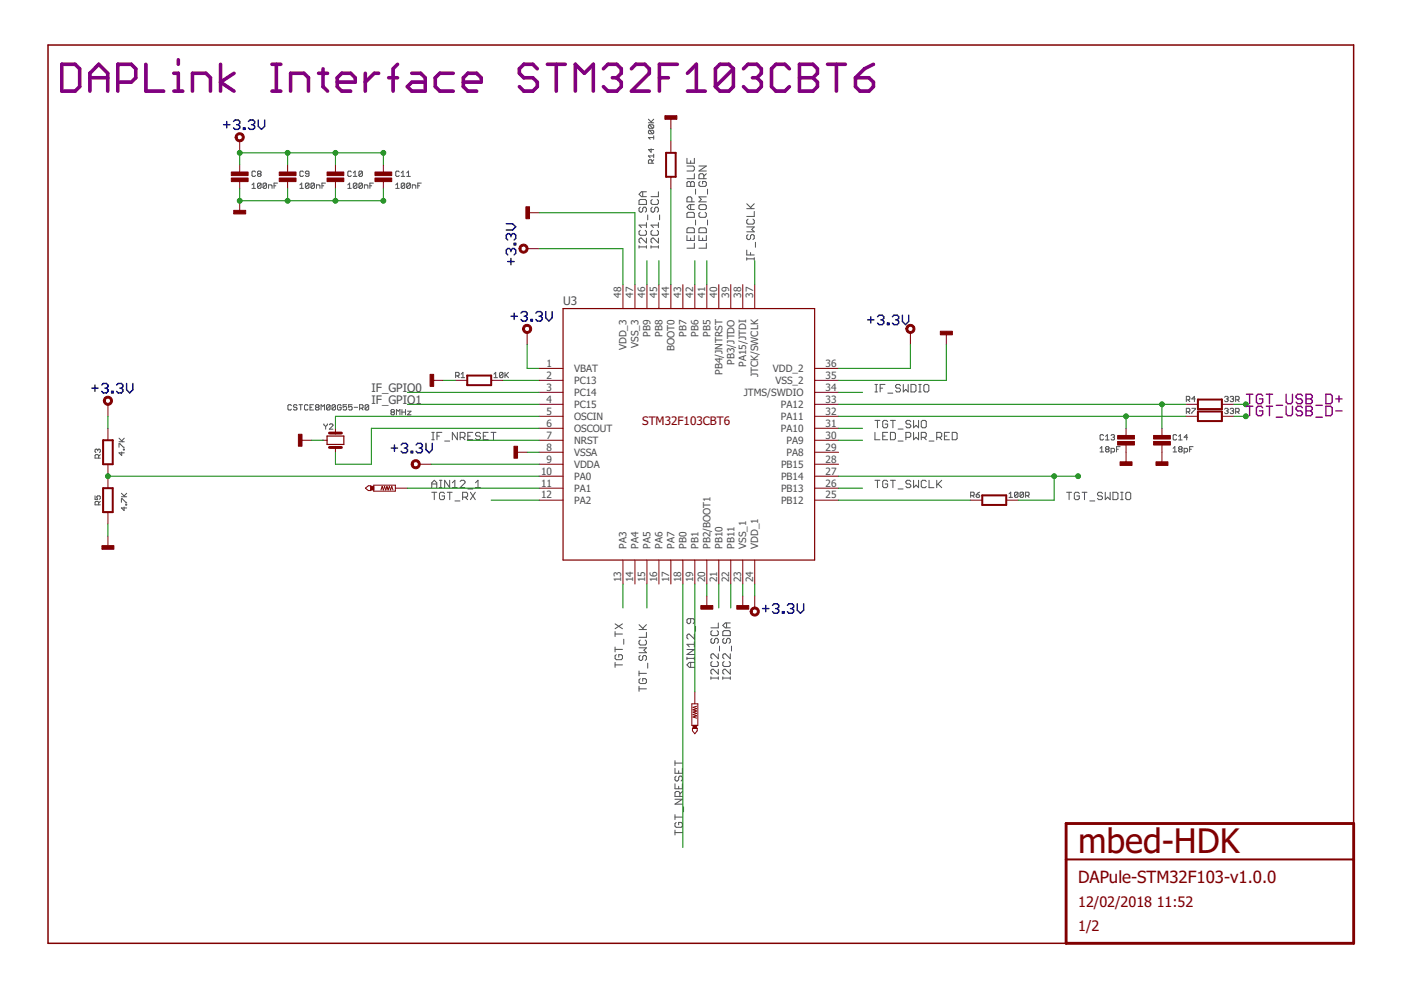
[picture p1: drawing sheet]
<svg xmlns="http://www.w3.org/2000/svg" width="297mm" height="210mm" viewBox="0 0 297 210" stroke-linecap="round" stroke-linejoin="round" font-family="sans-serif">
<g fill="none" stroke="#505050" stroke-width=".21">
<path d="M53.4 39.2l.4-.4v1.1M53.4 39.9h.8M54.2 36.5l-.2-.2h-.4l-.2 .2v.7l.2 .2h.4l.2-.2M54.8 36.9l-.2-.2 .2-.4h.4l.2 .2-.2 .4M54.8 36.9l-.2 .1 .2 .4h.4l.2-.2-.2-.3M54.8 36.9h.4M55.4 39v.8l-.2 .1h-.4l-.2-.1M55.4 39l-.2-.2h-.4l-.2 .2v.8M55.4 39l-.8 .8M56.5 39v.8l-.2 .1h-.3l-.2-.1M56.5 39l-.2-.2h-.3l-.2 .2v.8M56.5 39l-.7 .8"/>
<path d="M56.9 39.9v-.7h.6l.2 .2v.5M58.1 39.4h.4M58.8 38.8h-.7v1.1M63.6 39.9h.7M63.6 39.2l.4-.4v1.1M64.3 36.5l-.1-.2h-.4l-.2 .2v.7l.2 .2h.4l.1-.2M65.5 39v.8l-.2 .1h-.4l-.2-.1M65.5 39l-.2-.2h-.4l-.2 .2v.8M65.5 36.9h-.6l-.2-.2 .2-.4h.4l.2 .2v.7l-.2 .2h-.4l-.2-.2M65.5 39l-.8 .8M66.7 39v.8l-.2 .1h-.4l-.2-.1M66.7 39l-.2-.2h-.4l-.2 .2v.8"/>
<path d="M66.7 39l-.8 .8M67.1 39.9v-.7h.5l.2 .2v.5M68.3 39.4h.3M69 38.8h-.7v1.1M73.7 39.9h.8M73.7 39.2l.4-.4v1.1M74.5 36.5l-.2-.2h-.4l-.2 .2v.7l.2 .2h.4l.2-.2M74.9 37.4h.8M74.9 36.7l.4-.4v1.1M75.7 39v.8l-.2 .1h-.4l-.2-.1M75.7 39l-.2-.2h-.4l-.2 .2v.8M75.7 39l-.8 .8"/>
<path d="M76.8 39v.8l-.2 .1h-.3l-.2-.1M76.8 39l-.2-.2h-.3l-.2 .2v.8M76.8 36.5l-.2-.2h-.3l-.2 .2v.7M76.8 36.5v.7l-.2 .2h-.3l-.2-.2M76.8 39l-.7 .8M76.8 36.5l-.7 .7M77.3 39.9v-.7h.5l.2 .2v.5M78.4 39.4h.4M79.2 38.8h-.8v1.1M83.9 39.9h.7M83.9 39.2l.4-.4v1.1M84.6 36.5l-.1-.2h-.4l-.2 .2v.7l.2 .2h.4l.1-.2"/>
<path d="M85.1 37.4h.7M85.1 36.7l.3-.4v1.1M85.8 39v.8l-.2 .1h-.3l-.2-.1M85.8 39l-.2-.2h-.3l-.2 .2v.8M85.8 39l-.7 .8M86.2 37.4h.8M86.2 36.7l.4-.4v1.1M87 39v.8l-.2 .1h-.4l-.2-.1M87 39l-.2-.2h-.4l-.2 .2v.8M87 39l-.8 .8M87.4 39.9v-.7h.6l.2 .2v.5M88.6 39.4h.4"/>
<path d="M89.3 38.8h-.7v1.1M137.5 26h1.1M137.5 25.3l.7 .7M137.7 26.5h.7l.2 .1v.4l-.2 .2M137.7 27.6h.7l.2 .2v.4l-.2 .2M137.7 27.6l-.2 .2v.4l.2 .2h.7M137.7 26.5l-.2 .1v.4l.2 .2h.7M137.7 27.6l.7 .8M137.7 26.5l.7 .7M138 31.5v.8l-.5-.6h1.1M138.2 34.6v-.5l-.2-.2h-.3l-.2 .2v.5h1.1M138.6 29.2h-1.1l.4 .3"/>
<path d="M138.6 28.8v.7M138.6 32.7v.7M138.6 25.3l-.6 .5M138.6 33.9l-.4 .3M138.6 33.1h-1.1l.4 .3M145.6 33.6v1h1.6v-1M145.6 35.2h1.4l.2 .3v.5l-.2 .3h-1.4M145.6 38.7l.3-.2h.3l.2 .2 .3-.2h.3l.2 .2v.8h-1.6zM146.4 34.1v.5M146.4 38.7v.8M147.2 36.8v1.1h-1.6M148.2 35.2h1.6l-1.6 1.1h1.6"/>
<path d="M148.4 38.5l-.2 .2v.6l.2 .2h1.1l.3-.2v-.6l-.3-.2h-.5v.5M149.2 37.9v-.8l-.2-.3h-.6l-.2 .3v.8h1.6M149.8 36.8l-.6 .6M135.5 52.1v.5M135.5 52.3h1.6M135.7 48.8l-.2 .3v.5l.2 .3h1.1l.3-.3v-.5l-.3-.3M135.7 42.3h1.1l.3 .2v.8h-1.6v-.8zM135.7 43.9l-.2 .3v.5l.2 .3h.3l.3-.3v-.5l.2-.3h.3l.3 .3v.5l-.3 .3M136.3 40.7v1M137.1 40.7h-1.1l-.5 .5 .5 .5h1.1M137.1 50.5v1l-1.1-1h-.3l-.2 .2v.6l.2 .2M137.1 47.2v1.1"/>
<path d="M137.1 52.1v.5M137.1 47.7h-1.6l.5 .6M137.3 45.6v1M138 52.1v.5M138 52.3h1.6M138.3 42.3l-.3 .2v.6l.3 .2h1l.3-.2v-.6l-.3-.2M138.3 43.9l-.3 .3v.5l.3 .3h.2l.3-.3v-.5l.3-.3h.2l.3 .3v.5l-.3 .3M138.3 48.8l-.3 .3v.5l.3 .3h1l.3-.3v-.5l-.3-.3M139.6 50.5v1l-1.1-1h-.2l-.3 .2v.6l.3 .2M139.6 40.7v1h-1.6M139.6 47.2v1.1M139.6 52.1v.5"/>
<path d="M139.6 47.7h-1.6l.5 .6M139.8 45.6v1M145.6 49.9v1.1h1.6v-1.1M145.6 48.6l.3-.3h1.1l.2 .3v.7h-1.6zM145.6 45.3l.3-.3h1.1l.2 .3v.8h-1.6zM146.4 43.4v1M146.4 50.5v.5M146.7 42.8v-.8l-.3-.3h-.5l-.3 .3v.8h1.6M147.2 51.6v1h-1.6M147.2 43.4h-1l-.6 .5 .6 .5h1M147.5 40.1v1.1M147.5 46.7v1"/>
<path d="M148.2 43.6l.2-.2h1.1l.3 .2v.6l-.3 .2h-1.1l-.2-.2zM148.2 48.6l.2-.3h1.1l.3 .3v.7h-1.6zM148.2 49.9v1.1h1.6v-1.1M148.4 45l-.2 .3v.5l.2 .3h1.1l.3-.3v-.5l-.3-.3M149 50.5v.5M149.8 51.6v1h-1.6M149.8 41.7h-1.6l.5 .6-.5 .5h1.6M150 40.1v1.1M150 46.7v1M158.3 54.9h1.6M158.3 53v1.1h1.6M158.3 54.6v.6"/>
<path d="M158.3 48.1h1.6l-.5 .5 .5 .5h-1.6M158.3 44.2h1.6M158.3 43.2l1.1 1M158.6 49.7l-.3 .3v.5l.3 .3h.3l.2-.3v-.5l.3-.3h.2l.3 .3v.5l-.3 .3M158.6 46.5l-.3 .2v.6l.3 .2h1l.3-.2v-.6l-.3-.2M159.1 53.6v.5M159.9 44.8v1.1h-1.6M159.9 54.6v.6M159.9 43.2l-.8 .8M160.2 51.4v1M96.6 79.7h.6l.1-.2v-.4l-.1-.1h-.6v1.1M97 79.7l.3 .4"/>
<path d="M97.8 79.3l.3-.3v1.1M104.7 79.3l.4-.3v1.1M106.6 79.1v.8l-.2 .2h-.3l-.2-.2M106.6 79.1l-.2-.1h-.3l-.2 .1v.8M106.6 79.1l-.7 .8M107.1 79v1.1M107.3 79.5l.5 .6M107.8 79l-.7 .7M20.7 95.4l-.2-.2-.3 .2v.4l.1 .2M20.7 95.4l.2-.2 .4 .2v.4l-.2 .2M20.7 95.4v.2M20.9 97.1v-.5l-.2-.2h-.4l-.1 .2v.5h1.1"/>
<path d="M21.3 96.4l-.4 .4M25.2 94.8v-.7l1.2 .7M25.2 93.7h1.2M25.2 92.9l.8 .8M25.8 95.8v.8l-.6-.6h1.2M26.2 95.2h.2v.2h-.2zM26.4 92.9l-.6 .6M61.8 86l-.2-.2h-.4l-.2 .2v.7l.2 .2h.4l.2-.2M63 86l-.2-.2h-.4l-.2 .4 .2 .2h.4l.2 .3-.2 .2h-.4l-.2-.2M63.4 85.8h.7M63.8 85.8v1.1M65.3 86l-.2-.2h-.4l-.1 .2v.7l.1 .2h.4l.2-.2"/>
<path d="M65.7 86.4h.4M66.5 85.8h-.8v1.1h.8M67.1 86.4l-.2-.2 .2-.4h.4l.1 .2-.1 .4M67.1 86.4l-.2 .2 .2 .3h.4l.1-.2-.1-.3M67.1 86.4h.4M68.1 86.9v-1.1l.3 .4 .4-.4v1.1M68.7 89.9v.2l.3 .3M69 90.4v.6M69.4 89.9l-.4 .5M69.8 90.1l.2-.2h.4l.2 .2v.1l-.8 .8h.8M70 86l-.2-.2h-.4l-.2 .2v.7M70 86v.7l-.2 .2h-.4l-.2-.2"/>
<path d="M70 86l-.8 .7M71.1 86l-.1-.2h-.4l-.2 .2v.7M71.1 86v.7l-.1 .2h-.4l-.2-.2M71.1 86l-.7 .7M72.3 86l-.2-.2h-.3l-.2 .2v.7l.2 .2h.3l.2-.2v-.3h-.4M73.5 85.8h-.8v.6l.4-.2 .4 .2v.3l-.2 .2h-.4l-.2-.2M74.7 85.8h-.8v.6l.4-.2 .4 .2v.3l-.2 .2h-.4l-.2-.2M75.1 86.4h.7M76.2 86.6h.6l.2-.2-.2-.6h-.6v1.1M76.6 86.6l.4 .3M78.2 86l-.2-.2h-.4l-.2 .2v.7M78.2 86v.7l-.2 .2h-.4l-.2-.2"/>
<path d="M78.2 86l-.8 .7M83.1 87.4l-.2-.2 .2-.4h.3l.2 .2-.2 .4M83.1 87.4l-.2 .2 .2 .3h.3l.2-.1-.2-.4M83.1 87.4h.3M84.1 87.9v-1.1l.3 .4 .4-.4v1.1M85.2 87.4h.8M85.2 86.8v1.1M86 86.8v1.1M86.4 87.2h.7l-.7 .7h.7M91.5 93.2h.6M91.5 91.7h.6M91.8 91.7v1.5"/>
<path d="M92.6 92.5h.6M93.7 91.7h-1.1v1.5M94.3 93.5h1M97 91.7v1.5l-1.1-1.5v1.5M97.6 92.7h.7l.3-.2v-.6l-.3-.2h-.7v1.5M97.8 80.1h.7M98.1 92.7l.5 .5M99.2 92.5h.5M100.2 91.7h-1v1.5h1M101.9 91.9l-.3-.2h-.5l-.3 .2v.3l.3 .3h.5l.3 .2v.3l-.3 .2h-.5l-.3-.2M102.5 92.5h.5M103.5 91.7h-1v1.5h1"/>
<path d="M104.1 91.7h1.1M104.6 91.7v1.5M104.7 80.1h.8M185.5 91.7v1.5h1.1M185.5 89.1h1.1M185.5 83.1h.5M185.5 81.5h.5M185.8 81.5v1.6M186 89.1v1.6M186.6 82.3h.5M187.2 92.5h.5M187.6 81.5h-1v1.6"/>
<path d="M188.2 89.4l-.3-.3h-.5l-.2 .3v1l.2 .3h.5l.3-.3v-.5h-.5M188.2 91.7h-1v1.5h1M188.2 83.4h1.1M188.8 91.7h.8l.2 .2v1.1l-.2 .2h-.8zM188.8 89.1h1M189.3 89.1v1.6M190.4 93.5h1.1M190.4 91h1.1M190.9 81.8l-.2-.3h-.6l-.2 .3v.2l.2 .3h.6l.2 .3v.2l-.2 .3h-.6l-.2-.3M191.5 81.5v1.6l.5-.5 .6 .5v-1.6M192.1 92.7h.7l.3-.2v-.6l-.3-.2h-.7v1.5M193.1 89.4l-.3-.3h-.5l-.2 .3v.3l.2 .2h.5l.3 .3v.2l-.3 .3h-.5l-.2-.3"/>
<path d="M193.1 81.5h.8l.3 .3v1l-.3 .3h-.8zM193.7 89.1v1.6l.5-.5 .6 .5v-1.6M193.7 91.7v1.5l.5-.5 .6 .5v-1.5M194.8 83.1h.5M194.8 81.5h.5M195.1 81.5v1.6M195.3 92.7h.8l.3-.2v-.6l-.3-.2h-.8v1.5M195.3 89.4l.3-.3h.5l.3 .3v1l-.3 .3h-.5l-.3-.3zM195.9 92.7l.5 .5M196.1 81.5h.6l.2 .3v1l-.2 .3h-.6l-.2-.3v-1zM197 93.5h1M198.6 92.7h.8l.3-.2v-.6l-.3-.2h-.8v1.5"/>
<path d="M199.1 92.7l.6 .5M200.2 92.5h.6M201.3 91.7h-1.1v1.5h1.1M201.9 91.7h.8l.2 .2v1.1l-.2 .2h-.8zM233.2 95.1l.4-.4v1.1M233.2 95.8h.8M234 92.4l-.2-.2h-.4l-.2 .2v.7l.2 .2h.4l.2-.2M234.4 93.3h.7M234.4 92.5l.4-.3v1.1M234.6 95.2h.3M234.6 95.2l-.2 .2 .2 .4h.3l.2-.2-.2-.4M234.6 95.2l-.2-.1 .2-.4h.3l.2 .2-.2 .3"/>
<path d="M235.6 95.8h.5l.2-.2v-.4l-.2-.1h-.5v1.1M235.6 92.4l.2-.2h.3l.2 .2-.2 .3M235.9 92.7h.2M236.1 92.7l.2 .2-.2 .4h-.3l-.2-.2M236.7 95.2h.4M237.5 94.7h-.8v1.1M248.7 95.8h.8M248.7 95.1l.4-.4v1.1M249.5 92.4l-.2-.2h-.4l-.2 .2v.7l.2 .2h.4l.2-.2M249.9 93.3h.7M249.9 92.5l.4-.3v1.1M250.1 95.2h.3"/>
<path d="M250.1 95.2l-.2 .2 .2 .4h.3l.2-.2-.2-.4M250.1 95.2l-.2-.1 .2-.4h.3l.2 .2-.2 .3M251.1 95.8h.5l.2-.2v-.4l-.2-.1h-.5v1.1M251.5 84.8h.6l.2-.2v-.4l-.2-.2h-.6v1.2M251.5 87.3h.6l.2-.2v-.3l-.2-.2h-.6v1.1M251.8 92.7h-.7l.5-.5v1.1M251.9 84.8l.4 .4M251.9 87.3l.4 .4M252.2 95.2h.4M252.7 86.6h.7l-.7 1.1M253 94.7h-.8v1.1M253.4 84.6h-.7l.5-.6v1.2"/>
<path d="M259.6 84.2l.2-.2h.4l.2 .2-.2 .4M259.6 86.8l.2-.2h.4l.2 .2-.2 .3M260 84.6h.2M260 87.1h.2M260.2 84.6l.2 .2-.2 .4h-.4l-.2-.2M260.2 87.1l.2 .2-.2 .4h-.4l-.2-.2M260.8 84.2l.2-.2h.4l.2 .2-.2 .4M260.8 86.8l.2-.2h.4l.2 .2-.2 .3M261.2 84.6h.2M261.2 87.1h.2M261.4 84.6l.2 .2-.2 .4h-.4l-.2-.2M261.4 87.1l.2 .2-.2 .4h-.4l-.2-.2"/>
<path d="M262 84.8h.5l.2-.2v-.4l-.2-.2h-.5v1.2M262 87.3h.5l.2-.2v-.3l-.2-.2h-.5v1.1M262.4 84.8l.3 .4M262.4 87.3l.3 .4M20.2 105.1v.8h.5l-.2-.4 .2-.4 .6 .2v.4l-.2 .2M20.9 107v-.5l-.2-.2h-.4l-.1 .2v.5h1.1M21.3 106.3l-.4 .4M25.7 106.5v-.8h.2l.8 .8h.2M25.7 105.3h1.2M25.7 104.6l.8 .7M26.3 107.5v.7l-.6-.5h1.2M26.7 106.9h.2v.2h-.2z"/>
<path d="M26.9 104.6l-.6 .6M91.5 104.4h1.1M91.5 103.4v-1l.6-.6 .5 .6v1M91.5 102.6h1.1M92.1 104.4v1.5M93.2 101.8h.5M93.2 103.4h.5M93.5 101.8v1.6M94.2 104.6l-.2-.2h-.5l-.3 .2v1.1l.3 .2h.5l.2-.2v-.5h-.5M94.8 104.4h1.1M95.3 101.8v1.6l-1-1.6v1.6M95.4 104.4v1.5"/>
<path d="M95.9 103.4h1.1M95.9 102.4l.5-.6v1.6M96.5 106.2h1M97.6 102.1l.2-.3h.5l.3 .3v.3l-1 1h1M98.1 105.4h.8l.2-.2v-.6l-.2-.2h-.8v1.5M98.6 105.4l.5 .5M99.2 103.7h1M99.7 104.4l1.1 1.5M100.8 104.4l-1.1 1.5M100.8 102.4l.5-.6v1.6M100.8 103.4h1.1M185.5 101.8h1.1"/>
<path d="M186 101.8v1.6M188.2 102.1l-.3-.3h-.5l-.2 .3v1l.2 .3h.5l.3-.3v-.5h-.5M188.8 101.8h1M189.3 101.8v1.6M190.4 103.7h1.1M193.1 102.1l-.3-.3h-.5l-.2 .3v.3l.2 .2h.5l.3 .3v.2l-.3 .3h-.5l-.2-.3M193.7 101.8v1.6l.5-.5 .6 .5v-1.6M196.4 102.1l-.3-.3h-.5l-.3 .3v1l.3 .3h.5l.3-.3M197 101.8v1.6h1M198.6 101.8v1.6M198.9 102.6l.8 .8M199.7 101.8l-1.1 1.1"/>
<path d="M205.8 105.1h.6l.1-.2v-.4l-.1-.1h-.6v1.1M206.2 105.1l.3 .4M207 104.9h.5l.2 .4-.2 .2h-.3l-.2-.2zM207.7 104.4l-.7 .5M213.9 104.7l.4-.3v1.1M213.9 105.5h.8M215.8 104.5v.8l-.2 .2-.5-.2M215.8 104.5l-.2-.1-.5 .1v.8M215.8 104.5l-.7 .8M217 104.5v.8l-.2 .2h-.3l-.2-.2M217 104.5l-.2-.1h-.3l-.2 .1v.8M217 104.5l-.7 .8"/>
<path d="M217.4 105.1h.6l.2-.2v-.4l-.2-.1h-.6v1.1M217.8 105.1l.4 .4M226.1 104.4h1.1M226.7 104.4v1.5M228.8 104.6l-.2-.2h-.6l-.2 .2v1.1l.2 .2h.6l.2-.2v-.5h-.5M229.4 104.4h1.1M229.9 104.4v1.5M231.1 106.2h1M233.7 104.6l-.2-.2h-.5l-.3 .2v.3l.3 .3h.5l.2 .2v.3l-.2 .2h-.5l-.3-.2M234.3 104.4v1.5l.5-.5 .6 .5v-1.5M236 104.4h.7l.3 .2v1.1l-.3 .2h-.7zM237.6 104.4h.5"/>
<path d="M237.6 105.9h.5M237.9 104.4v1.5M239 104.4h.5l.2 .2v1.1l-.2 .2h-.5l-.3-.2v-1.1zM130.4 133.9v1.1M130.4 137.2v1M130.4 137.7h1.6M130.4 134.4h1.6M130.4 132.3l1.6 1M130.7 138.8l-.3 .3v.5l.3 .3h1l.3-.3v-.5l-.3-.3h-.5v.5M132 132.3l-1.6 1M132.2 135.5v1.1M135.5 137.4h1.6l-.6 .5 .6 .5h-1.6"/>
<path d="M135.5 133.5h1.6M135.5 132.4l1 1.1M135.7 135.7l-.2 .3v.5l.2 .3h1.1l.3-.3v-.5l-.3-.3M135.7 139l-.2 .2v.6l.2 .2h.3l.3-.2v-.6l.2-.2h.3l.3 .2v.6l-.3 .2M137.1 132.4l-.8 .8M137.1 134.1v1h-1.6M145.6 137.7h1.6l-1.6 1.1h1.6M145.6 139.3v.6M145.6 139.6h1.6M146.4 131.2v.8l-.2 .2h-.3l-.3-.2v-.6l.3-.2h1.1l.2 .2v.6l-.2 .2M147.2 134.5v1l-1-1h-.3l-.3 .2v.5l.3 .3M147.2 136.1v1"/>
<path d="M147.2 139.3v.6M147.2 136.6h-1.6l.6 .5M147.5 132.8v1.1M151 133.7l-.3 .3v.5l.3 .3h1l.3-.3v-.5l-.3-.3M151 135.3l-.3 .3v.5l.3 .3h.2l.3-.3v-.5l.3-.3h.2l.3 .3v.5l-.3 .3M152.3 132.1v1h-1.6M152.3 138.6v1.1l-1.1-1.1h-.2l-.3 .3v.5l.3 .3M152.5 137v1M153.2 134l.3-.3h1.1l.2 .3v.8h-1.6zM153.5 135.3l-.3 .3v.5l.3 .3h.3l.3-.3v-.5l.2-.3h.3l.2 .3v.5l-.2 .3M154.1 132.1v1M154.8 138.6v1.1l-1-1.1h-.3l-.3 .3v.5l.3 .3"/>
<path d="M154.8 132.1h-1l-.6 .5 .6 .5h1M155.1 137v1M130.4 141h1.6M130.4 140.4v1.1M135.5 146h1.6M135.5 142.3v1M135.5 145.5v1.1M135.5 142.8h1.6M135.7 143.9l-.2 .2v.6l.2 .2h1.1l.3-.2v-.6l-.3-.2h-.5v.5M137.3 140.6v1.1M146.4 140.4v1.1M147.2 140.4h-1l-.6 .6 .6 .5h1"/>
<path d="M150.7 143.8h1.6M150.7 143.5v.5M151 140.3l-.3 .2v.6l.3 .2h1l.3-.2v-.6l-.3-.2M152.3 141.9v1l-1.1-1h-.2l-.3 .3v.5l.3 .2M152.3 143.5v.5M153.2 143.8h1.6M153.2 143.5v.5M153.5 140.3l-.3 .2v.6l.3 .2h1.1l.2-.2v-.6l-.2-.2M154.8 141.9v1l-1-1h-.3l-.3 .3v.5l.3 .2M154.8 143.5v.5M143.1 176.5h1.6M143.1 161.3v1"/>
<path d="M143.1 162.9v1.1h1.6v-1.1M143.1 166.2v1h1.6v-1M143.1 172.7v1.1M143.1 176v1M143.1 173.2h1.6M143.1 169.5h1.6l-1.6 1h1.6M143.1 161.8h1.6M143.4 164.5l-.3 .3v.5l.3 .3h.2l.3-.3v-.5l.2-.3h.3l.3 .3v.5l-.3 .3M143.4 174.4l-.3 .2v.6l.3 .2h1l.3-.2v-.6l-.3-.2h-.5v.5M143.9 163.4v.6M143.9 166.7v.5M144.1 168.9v-.8l-.2-.3h-.5l-.3 .3v.8h1.6"/>
<path d="M144.7 167.8l-.6 .5M144.9 171.1v1"/>
</g>
<path d="M287 174.6v-165.1h-276.8v190.5h215.8" fill="none" stroke="#800000" stroke-width=".32"/>
<path d="M69.8 94.9h2.6M69.8 91.8h2.6M226 174.6h61v25.4h-61z" fill="none" stroke="#800000" stroke-width=".61"/>
<path d="M141.2 32.4h2.1v5.1h-2.1zM99.1 79.6h5v2.1h-5zM21.9 93.3h2v5.1h-2zM254 84.7h5.1v2h-5.1zM254 87.2h5.1v2.1h-5.1zM21.9 103.5h2v5.1h-2zM208.3 105h5v2.1h-5zM226 182.2h61" fill="none" stroke="#800000" stroke-width=".42"/>
<g fill="none" stroke="#800000" stroke-width=".21">
<path d="M50.8 29.9v2.5M50.8 34.9v1.6M50.8 38.5v1.5M61 34.9v1.6M61 38.5v1.5M71.1 34.9v1.6M71.1 38.5v1.5M81.3 34.9v1.6M81.3 38.5v1.5M142.2 24.8v2.5M142.2 29.9v2.5M142.2 37.5v2.5"/>
<path d="M50.8 42.6v2.5M111.8 52.7h2.5M111.8 45.1h2.5M111.8 70.5v2.5M114.3 78.1h5.1M132.1 60.3v5.1M134.6 60.3v5.1M137.2 60.3v5.1M139.7 60.3v5.1M142.2 60.3v5.1M144.8 60.3v5.1M147.3 60.3v5.1"/>
<path d="M149.9 60.3v5.1M152.4 60.3v5.1M154.9 60.3v5.1M157.5 60.3v5.1M160 60.3v5.1M172.7 78.1h5.1M193 70.5v2.5M200.6 70.5v2.5M22.9 85.7v2.6M22.9 90.8v2.5M22.9 98.4v5.1M63.5 93.3h2.6"/>
<path d="M68.3 93.3h1M71.1 90.8v1M71.1 94.9v1M88.9 98.4h2.5M91.4 80.6h2.6M96.5 80.6h2.6M104.1 80.6h2.6M109.2 95.9h2.6M114.3 80.6h5.1M114.3 83.2h5.1M114.3 85.7h5.1M114.3 88.3h5.1"/>
<path d="M114.3 90.8h5.1M114.3 93.3h5.1M114.3 95.9h5.1M114.3 98.4h5.1M172.7 80.6h5.1M172.7 83.2h5.1M172.7 85.7h5.1M172.7 88.3h5.1M172.7 90.8h5.1M172.7 93.3h5.1M172.7 95.9h5.1M172.7 98.4h5.1"/>
<path d="M238.7 90.8v1.5M238.7 94.4v4M246.4 90.8v1.5M246.4 94.4v4M251.4 85.7h2.6M251.4 88.3h2.6M259.1 85.7h2.5M259.1 88.3h2.5M22.9 108.6v2.5M22.9 113.7v2.5M77.5 103.5l.6-.5h.5v1h-.5zM79.2 102.9h4.6v1.2h-4.6z"/>
<path d="M80.8 103.9l.2-.8 .3 .8 .2-.8 .3 .8 .2-.8 .3 .8 .2-.8 .3 .8 .3-.8 .2 .8M83.8 103.5h2.6M114.3 101h5.1M114.3 103.5h5.1M114.3 106h5.1M132.1 118.7v5.1M134.6 118.7v5.1M137.2 118.7v5.1M139.7 118.7v5.1M142.2 118.7v5.1M144.8 118.7v5.1M147.3 118.7v5.1"/>
<path d="M149.9 118.7v5.1M152.4 118.7v5.1M154.9 118.7v5.1M157.5 118.7v5.1M160 118.7v5.1M172.7 101h5.1M172.7 103.5h5.1M172.7 106h5.1M205.7 106h2.6M213.3 106h2.6M149.9 126.4v2.5M157.5 126.4v2.5"/>
<path d="M160 126.4v2.5M146.7 149.2h1.3v4.6h-1.3zM146.8 154.4h1v.5l-.5 .7-.5-.7zM147.3 146.7v2.5M147.7 149.7l-.8 .3 .8 .2-.8 .3 .8 .2-.8 .3 .8 .3-.8 .2 .8 .3-.8 .2 .8 .3"/>
</g>
<path d="M119.4 65.4h53.3v53.3h-53.3zM69.3 92.5h3.6v1.7h-3.6z" fill="none" stroke="#800000" stroke-width=".25"/>
<g fill="#800000" stroke="#800000" stroke-width=".21">
<path d="M111 69.1a.96 .96 0 0 1 1.5 0 .96 .96 0 0 1-.4 1.5 .96 .96 0 0 1-1.3-.9h.4a.56 .56 0 0 1 .8-.4 .56 .56 0 0 1 .1 .9 .56 .56 0 0 1-.9-.3v-.2h-.4z" fill-rule="evenodd"/>
<path d="M87.4 97.8a.96 .96 0 0 1 1.5 0 .96 .96 0 0 1-.4 1.5 .96 .96 0 0 1-1.3-.9h.4a.56 .56 0 0 1 .8-.4 .56 .56 0 0 1 .1 .9 .56 .56 0 0 1-.9-.3v-.2h-.4z" fill-rule="evenodd"/>
<path d="M22.1 84.4a.97 .97 0 0 1 1.6 0 .97 .97 0 0 1-.5 1.5 .97 .97 0 0 1-1.3-.9h.4a.56 .56 0 0 1 .8-.6 .56 .56 0 0 1 .2 .9 .56 .56 0 0 1-.9-.1l-.1-.2h-.4z" fill-rule="evenodd"/>
<path d="M159.3 129.1a.97 .97 0 0 1 1.5 0 .97 .97 0 0 1-.5 1.5 .97 .97 0 0 1-1.3-.9h.4a.56 .56 0 0 1 .8-.6 .56 .56 0 0 1 .2 .9 .56 .56 0 0 1-.9-.2l-.1-.1h-.4z" fill-rule="evenodd"/>
<path d="M192.3 69.1a.96 .96 0 0 1 1.5 0 .96 .96 0 0 1-.5 1.5 .96 .96 0 0 1-1.2-.9h.4a.56 .56 0 0 1 .8-.4 .56 .56 0 0 1 .1 .9 .56 .56 0 0 1-.9-.3v-.2h-.4z" fill-rule="evenodd"/>
<path d="M110.2 52.1a.96 .96 0 0 1 1.6 0 .96 .96 0 0 1-.5 1.5 .96 .96 0 0 1-1.3-.9h.4a.56 .56 0 0 1 .8-.5 .56 .56 0 0 1 .2 1 .56 .56 0 0 1-.9-.3l-.1-.2h-.4z" fill-rule="evenodd"/>
<path d="M50.1 28.5a.97 .97 0 0 1 1.5 .1 .97 .97 0 0 1-.5 1.4 .97 .97 0 0 1-1.3-.9h.4a.56 .56 0 0 1 .8-.5 .56 .56 0 0 1 .2 .9 .56 .56 0 0 1-.9-.2l-.1-.2h-.4z" fill-rule="evenodd"/>
</g>
<g fill="#800000" stroke="#800000" stroke-width=".21">
<path d="M91.2 79.4h.7v2.5h-.7z"/>
<path d="M63.3 92.1h.7v2.5h-.7z"/>
<path d="M109 94.6h.7v2.6h-.7z"/>
<path d="M21.6 115.7h2.6v.8h-2.6z"/>
<path d="M148.6 128.4h2.5v.8h-2.5z"/>
<path d="M156.2 128.4h2.5v.8h-2.5z"/>
<path d="M199.4 70.2h2.5v.8h-2.5z"/>
<path d="M111.5 43.8h.8v2.6h-.8z"/>
<path d="M141 24.5h2.5v.8h-2.5z"/>
<path d="M49 36.5h3.6v.7h-3.6z"/>
<path d="M49 37.7h3.6v.8h-3.6z"/>
<path d="M59.2 36.5h3.6v.7h-3.6z"/>
<path d="M59.2 37.7h3.6v.8h-3.6z"/>
<path d="M69.3 36.5h3.6v.7h-3.6z"/>
<path d="M69.3 37.7h3.6v.8h-3.6z"/>
<path d="M79.5 36.5h3.6v.7h-3.6z"/>
<path d="M79.5 37.7h3.6v.8h-3.6z"/>
<path d="M49.6 44.6h2.5v.8h-2.5z"/>
<path d="M237 92.3h3.5v.8h-3.5z"/>
<path d="M237 93.6h3.5v.8h-3.5z"/>
<path d="M244.6 92.3h3.5v.8h-3.5z"/>
<path d="M244.6 93.6h3.5v.8h-3.5z"/>
<path d="M237.5 97.9h2.5v.8h-2.5z"/>
<path d="M245.1 97.9h2.5v.8h-2.5z"/>
<path d="M146.9 153.8h.8v.6h-.8z"/>
<path d="M78.6 103.1h.6v.8h-.6z"/>
</g>
<g fill="none" stroke="#000080" stroke-width=".3">
<path d="M47.4 26.4h1.3M48.1 25.8v1.3M49.5 25.8l.3-.4h.7l.3 .4v.3l-.3 .3M50.2 26.4h.3M50.5 26.4l.3 .4v.3l-.3 .3h-.7l-.3-.3M51.6 27.1h.3v.3h-.3zM52.7 25.8l.3-.4h.7l.3 .4v.3l-.3 .3M53.3 26.4h.4M53.7 26.4l.3 .4v.3l-.3 .3h-.7l-.3-.3M54.8 25.4v1.4l.6 .6 .7-.6v-1.4M107.3 47.4h1.4l.6 .7-.6 .7h-1.4M107.7 55.5h1.3"/>
<path d="M108.3 49.9v.3M108.3 53v.4M108.3 54.8v1.3M108.3 53l-.3-.3h-.3l-.4 .3v.7l.4 .3M108.3 49.9l-.3-.4h-.3l-.4 .4v.6l.4 .4M108.3 53l.4-.3h.3l.3 .3v.7l-.3 .3M108.3 49.9l.4-.4h.3l.3 .4v.6l-.3 .4M109 51.6h.3v.3h-.3zM108.4 67.1h1.3M109 66.4v1.3M110.4 66.4l.4-.3h.7l.3 .3v.3l-.3 .4M111.1 67.1h.4"/>
<path d="M111.5 67.1l.3 .3v.3l-.3 .4h-.7l-.4-.4M112.6 67.7h.3v.4h-.3zM113.6 66.4l.3-.3h.7l.4 .3v.3l-.4 .4M114.3 67.1h.3M114.6 67.1l.4 .3v.3l-.4 .4h-.7l-.3-.4M115.7 66.1v1.3l.7 .7 .7-.7v-1.3M184 67.8h1.3M184.6 67.2v1.3M186.1 67.2l.3-.4h.6l.4 .4v.3l-.4 .3M186.7 67.8h.3M187 67.8l.4 .4v.3l-.4 .3h-.6l-.3-.3M188.2 68.5h.3v.3h-.3z"/>
<path d="M189.2 67.2l.3-.4h.7l.3 .4v.3l-.3 .3M189.9 67.8h.3M190.2 67.8l.3 .4v.3l-.3 .3h-.7l-.3-.3M191.3 66.8v1.4l.7 .6 .7-.6v-1.4M19.5 82.3h1.3M20.1 81.6v1.4M21.6 81.6l.3-.3h.7l.3 .3v.4l-.3 .3M22.2 82.3h.4M22.6 82.3l.3 .3v.4l-.3 .3h-.7l-.3-.3M23.7 83h.3v.3h-.3zM24.7 81.6l.4-.3h.6l.4 .3v.4l-.4 .3M25.4 82.3h.3"/>
<path d="M25.7 82.3l.4 .3v.4l-.4 .3h-.6l-.4-.3M26.8 81.3v1.3l.7 .7 .7-.7v-1.3M83 95h1.3M83.6 94.3v1.4M85 94.3l.4-.3h.7l.3 .3v.4l-.3 .3M85.7 95h.4M86.1 95l.3 .3v.4l-.3 .3h-.7l-.4-.3M87.2 95.7h.3v.3h-.3zM88.2 94.3l.3-.3h.7l.4 .3v.4l-.4 .3M88.9 95h.3M89.2 95l.4 .3v.4l-.4 .3h-.7l-.3-.3M90.3 94v1.3l.7 .7 .7-.7v-1.3"/>
<path d="M161.7 129h1.3M162.3 128.4v1.3M163.8 128.4l.3-.4h.7l.3 .4v.3l-.3 .3M164.4 129h.4M164.8 129l.3 .4v.3l-.3 .3h-.7l-.3-.3M165.9 129.7h.3v.3h-.3zM166.9 128.4l.4-.4h.6l.4 .4v.3l-.4 .3M167.6 129h.3M167.9 129l.4 .4v.3l-.4 .3h-.6l-.4-.3M169 128v1.4l.7 .6 .7-.6v-1.4"/>
</g>
<g fill="none" stroke="#008000" stroke-width=".21">
<path d="M50.8 34.9v-2.5h30.5v2.5M61 32.4v2.5M71.1 32.4v2.5M142.2 27.3v2.6M50.8 40v2.6h30.5v-2.6M61 40v2.6M71.1 40v2.6M114.3 52.7h17.8v7.6M114.3 45.1h20.3v15.2M137.2 55.3v5M139.7 55.3v5M142.2 40v20.3"/>
<path d="M147.3 55.3v5M149.9 55.3v5M160 55.3v5M111.8 73v5.1h2.5M193 73v5.1h-15.2M200.6 73v7.6h-22.8M22.9 88.3v2.5M66.1 93.3h2.5M86.4 85.7h27.9M86.4 83.2h27.9M91.4 98.4h22.9M94 80.6h2.5"/>
<path d="M99.1 93.3h15.2M106.7 80.6h7.6M111.8 95.9h2.5M114.3 90.8h-35.6v7.6h-7.6v-2.5M114.3 88.3h-43.2v2.5M177.8 93.3h5.1M177.8 90.8h5.1M177.8 88.3h73.6M177.8 85.7h73.6M177.8 83.2h5.1M238.7 88.3v2.5M246.4 85.7v5.1"/>
<path d="M261.6 88.3h2.5M261.6 85.7h2.5M22.9 111.1v2.6M22.9 101h91.4M86.4 103.5h27.9M104.1 106h10.2M177.8 101h50.8M177.8 106h27.9M177.8 103.5h5.1M223.5 101v5h-7.6M132.1 123.8v5.1M137.2 123.8v5.1"/>
<path d="M144.8 123.8v55.9M147.3 123.8v22.9M149.9 123.8v2.6M152.4 123.8v5.1M154.9 123.8v5.1M157.5 123.8v2.6M160 123.8v2.6"/>
</g>
<g fill="#008000" stroke="#008000" stroke-width=".21">
<circle cx="50.8" cy="32.4" r=".51"/>
<circle cx="61" cy="32.4" r=".51"/>
<circle cx="71.1" cy="32.4" r=".51"/>
<circle cx="81.3" cy="32.4" r=".51"/>
<circle cx="50.8" cy="42.6" r=".51"/>
<circle cx="61" cy="42.6" r=".51"/>
<circle cx="71.1" cy="42.6" r=".51"/>
<circle cx="81.3" cy="42.6" r=".51"/>
<circle cx="22.9" cy="101" r=".51"/>
<circle cx="223.5" cy="101" r=".51"/>
<circle cx="228.6" cy="101" r=".51"/>
<circle cx="264.1" cy="85.7" r=".51"/>
<circle cx="264.1" cy="88.3" r=".51"/>
<circle cx="246.4" cy="85.7" r=".51"/>
<circle cx="238.7" cy="88.3" r=".51"/>
</g>
<g fill="none" stroke="#800080" stroke-width=".76">
<path d="M13.1 13.6h2.8l1 1v3.8l-1 .9h-2.8zM19 19.3v-3.8l1.9-1.9 1.9 1.9v3.8M19 16.5h3.8M25 17.4h2.8l1-.9v-1.9l-1-1h-2.8v5.7M30.9 13.6v5.7h3.8M36.9 19.3h1.9M36.9 15.5h.9v3.8M37.8 12.7v.9M40.8 19.3v-3.8h2.9l.9 1v2.8M46.8 13.6v5.7M49.6 15.5l-2.8 1.9 2.8 1.9M57.7 19.3h1.8"/>
<path d="M57.7 13.6h1.8M58.6 13.6v5.7M61.6 19.3v-3.8h2.9l.9 1v2.8M67.5 15.5h1.9M68.5 14.6v3.8l.9 .9M71.5 17.4h3.8v-.9l-.9-1h-1.9l-1 1v1.9l1 .9h1.9M77.4 15.5v3.8M80.3 15.5h-.9l-2 1.9M82.4 16.5h1.9M84.3 13.6l-.9 1v4.7M87.3 15.5h1.9l.9 1v2.8h-2.8l-.9-.9 .9-1h2.8M96.1 15.5h-2.9l-.9 1v1.9l.9 .9h2.9"/>
<path d="M98.2 17.4h3.8v-.9l-.9-1h-1.9l-1 1v1.9l1 .9h1.9M113.9 14.6l-.9-1h-1.9l-1 1v.9l1 1h1.9l.9 .9v1l-.9 .9h-1.9l-1-.9M116.1 13.6h3.7M117.9 13.6v5.7M122 19.3v-5.7l1.9 1.9 1.9-1.9v5.7M127.9 14.6l1-1h1.9l.9 1v.9l-.9 1M129.8 16.5h1M130.8 16.5l.9 .9v1l-.9 .9h-1.9l-1-.9M133.9 14.6l.9-1h1.9l1 1v.9l-3.8 3.8h3.8M139.8 16.5h1.9M143.6 13.6h-3.8v5.7M145.8 19.3h3.7"/>
<path d="M145.8 15.5l1.8-1.9v5.7M155.5 14.6v3.8l-1 .9h-1.9l-.9-.9M155.5 14.6l-1-1h-1.9l-.9 1v3.8M155.5 14.6l-3.8 3.8M157.6 14.6l1-1h1.9l.9 1v.9l-.9 1M159.5 16.5h1M160.5 16.5l.9 .9v1l-.9 .9h-1.9l-1-.9M167.4 14.6l-1-1h-1.9l-.9 1v3.8l.9 .9h1.9l1-.9M169.5 13.6h2.9l.9 1v.9l-.9 1 .9 .9v1l-.9 .9h-2.9zM169.5 16.5h2.9M175.5 13.6h3.7M177.3 13.6v5.7"/>
<path d="M181.4 16.5h2.8l1 .9v1l-1 .9h-1.9l-.9-.9zM185.2 13.6l-1.9 1-1.9 1.9"/>
</g>
<g fill="none" stroke="#800080" stroke-width=".3">
<path d="M264.3 83.6h1.3M264.3 86.1h1.3M264.9 83.6v2M264.9 86.1v2M267.7 83.9l-.3-.3h-.7l-.3 .3v1.4l.3 .3h.7l.3-.3v-.7h-.7M267.7 86.5l-.3-.4h-.7l-.3 .4v1.3l.3 .3h.7l.3-.3v-.7h-.7M268.5 83.6h1.3M268.5 86.1h1.3M269.2 83.6v2M269.2 86.1v2M270.6 85.9h1.3M270.6 88.5h1.3"/>
<path d="M272.7 83.6v1.7l.3 .3h.7l.3-.3v-1.7M272.7 86.1v1.7l.3 .3h.7l.3-.3v-1.7M276.1 83.9l-.3-.3h-.7l-.3 .3v.3l.3 .4h.7l.3 .3v.4l-.3 .3h-.7l-.3-.3M276.1 86.5l-.3-.4h-.7l-.3 .4v.3l.3 .3h.7l.3 .4v.3l-.3 .3h-.7l-.3-.3M276.9 83.6h1l.3 .3v.3l-.3 .4 .3 .3v.4l-.3 .3h-1zM276.9 84.6h1M276.9 86.1h1l.3 .4v.3l-.3 .3 .3 .4v.3l-.3 .3h-1zM276.9 87.1h1M279 85.9h1.4M279 88.5h1.4M281.1 83.6h1l.3 .3v1.4l-.3 .3h-1zM281.1 86.1h1l.3 .4v1.3l-.3 .3h-1z"/>
<path d="M283.2 84.6h1.3M283.2 87.1h1.3M283.9 83.9v1.4"/>
</g>
<text font-size="7.2" fill="#800000" x="228.6" y="181">mbed-HDK</text>
<text font-size="3.6" fill="#800000" x="228.6" y="187.3">DAPule-STM32F103-v1.0.0</text>
<g font-size="3.1" fill="#800000">
<text x="228.6" y="192.4">12/02/2018</text>
<text x="228.6" y="197.5">1/2</text>
<text x="245.2" y="192.4">11:52</text>
</g>
<g font-size="2.5" fill="#505050">
<text x="119.4" y="64.7">U3</text>
<text x="78.7" y="83.2">IF_GPIO0</text>
<text x="78.7" y="85.7">IF_GPIO1</text>
</g>
<text font-size="2.5" fill="#800000" x="136.1" y="90">STM32F103CBT6</text>
<g font-size="2.1" fill="#505050">
<text x="131.7" y="63.1" transform="rotate(-90 131.7 63.1)">48</text>
<text x="134.3" y="63.1" transform="rotate(-90 134.3 63.1)">47</text>
<text x="136.8" y="63.1" transform="rotate(-90 136.8 63.1)">46</text>
<text x="139.3" y="63.1" transform="rotate(-90 139.3 63.1)">45</text>
<text x="141.9" y="63.1" transform="rotate(-90 141.9 63.1)">44</text>
<text x="144.4" y="63.1" transform="rotate(-90 144.4 63.1)">43</text>
<text x="147" y="63.1" transform="rotate(-90 147 63.1)">42</text>
<text x="149.5" y="63.1" transform="rotate(-90 149.5 63.1)">41</text>
<text x="152" y="63.1" transform="rotate(-90 152 63.1)">40</text>
<text x="154.6" y="63.1" transform="rotate(-90 154.6 63.1)">39</text>
<text x="157.1" y="63.1" transform="rotate(-90 157.1 63.1)">38</text>
<text x="159.7" y="63.1" transform="rotate(-90 159.7 63.1)">37</text>
<text x="137.9" y="71.4" transform="rotate(-90 137.9 71.4)">PB9</text>
<text x="140.5" y="71.4" transform="rotate(-90 140.5 71.4)">PB8</text>
<text x="145.5" y="71.4" transform="rotate(-90 145.5 71.4)">PB7</text>
<text x="148.1" y="71.4" transform="rotate(-90 148.1 71.4)">PB6</text>
<text x="150.6" y="71.4" transform="rotate(-90 150.6 71.4)">PB5</text>
<text x="115.9" y="77.8">1</text>
<text x="132.8" y="74.3" transform="rotate(-90 132.8 74.3)">VDD_3</text>
<text x="135.4" y="73.7" transform="rotate(-90 135.4 73.7)">VSS_3</text>
<text x="143" y="74.4" transform="rotate(-90 143 74.4)">BOOT0</text>
<text x="155.7" y="77.3" transform="rotate(-90 155.7 77.3)">PB3/JTDO</text>
<text x="158.2" y="77.8" transform="rotate(-90 158.2 77.8)">PA15/JTDI</text>
<text x="175" y="77.8">36</text>
<text x="115.9" y="80.3">2</text>
<text x="115.9" y="82.8">3</text>
<text x="121.7" y="78.9">VBAT</text>
<text x="121.7" y="81.4">PC13</text>
<text x="121.7" y="84">PC14</text>
<text x="153.2" y="79.5" transform="rotate(-90 153.2 79.5)">PB4/JNTRST</text>
<text x="157.7" y="84">JTMS/SWDIO</text>
<text x="160.8" y="80" transform="rotate(-90 160.8 80)">JTCK/SWCLK</text>
<text x="163.9" y="78.9">VDD_2</text>
<text x="164.4" y="81.4">VSS_2</text>
<text x="175" y="82.8">34</text>
<text x="175" y="80.3">35</text>
<text x="115.9" y="85.4">4</text>
<text x="115.9" y="87.9">5</text>
<text x="121.7" y="86.5">PC15</text>
<text x="121.7" y="89">OSCIN</text>
<text x="165.6" y="89">PA11</text>
<text x="165.6" y="86.5">PA12</text>
<text x="175" y="87.9">32</text>
<text x="175" y="85.4">33</text>
<text x="115.9" y="90.5">6</text>
<text x="115.9" y="93">7</text>
<text x="115.9" y="95.5">8</text>
<text x="121.7" y="91.6">OSCOUT</text>
<text x="121.7" y="94.1">NRST</text>
<text x="165.6" y="91.6">PA10</text>
<text x="166.7" y="94.1">PA9</text>
<text x="175" y="95.5">29</text>
<text x="175" y="93">30</text>
<text x="175" y="90.5">31</text>
<text x="114.7" y="100.6">10</text>
<text x="115.9" y="98.1">9</text>
<text x="121.7" y="96.7">VSSA</text>
<text x="121.7" y="99.2">VDDA</text>
<text x="121.7" y="101.7">PA0</text>
<text x="165.6" y="101.7">PB14</text>
<text x="165.6" y="99.2">PB15</text>
<text x="166.7" y="96.7">PA8</text>
<text x="175" y="100.6">27</text>
<text x="175" y="98.1">28</text>
<text x="114.7" y="103.2">11</text>
<text x="114.7" y="105.7">12</text>
<text x="121.7" y="104.3">PA1</text>
<text x="121.7" y="106.8">PA2</text>
<text x="165.6" y="106.8">PB12</text>
<text x="165.6" y="104.3">PB13</text>
<text x="175" y="105.7">25</text>
<text x="175" y="103.2">26</text>
<text x="132.8" y="116.4" transform="rotate(-90 132.8 116.4)">PA3</text>
<text x="135.4" y="116.4" transform="rotate(-90 135.4 116.4)">PA4</text>
<text x="137.9" y="116.4" transform="rotate(-90 137.9 116.4)">PA5</text>
<text x="140.5" y="116.4" transform="rotate(-90 140.5 116.4)">PA6</text>
<text x="143" y="116.4" transform="rotate(-90 143 116.4)">PA7</text>
<text x="145.5" y="116.4" transform="rotate(-90 145.5 116.4)">PB0</text>
<text x="148.1" y="116.4" transform="rotate(-90 148.1 116.4)">PB1</text>
<text x="150.6" y="116.4" transform="rotate(-90 150.6 116.4)">PB2/BOOT1</text>
<text x="153.2" y="116.4" transform="rotate(-90 153.2 116.4)">PB10</text>
<text x="155.7" y="116.4" transform="rotate(-90 155.7 116.4)">PB11</text>
<text x="158.2" y="116.4" transform="rotate(-90 158.2 116.4)">VSS_1</text>
<text x="160.8" y="116.4" transform="rotate(-90 160.8 116.4)">VDD_1</text>
<text x="131.7" y="123.4" transform="rotate(-90 131.7 123.4)">13</text>
<text x="134.3" y="123.4" transform="rotate(-90 134.3 123.4)">14</text>
<text x="136.8" y="123.4" transform="rotate(-90 136.8 123.4)">15</text>
<text x="139.3" y="123.4" transform="rotate(-90 139.3 123.4)">16</text>
<text x="141.9" y="123.4" transform="rotate(-90 141.9 123.4)">17</text>
<text x="144.4" y="123.4" transform="rotate(-90 144.4 123.4)">18</text>
<text x="147" y="123.4" transform="rotate(-90 147 123.4)">19</text>
<text x="149.5" y="123.4" transform="rotate(-90 149.5 123.4)">20</text>
<text x="152" y="123.4" transform="rotate(-90 152 123.4)">21</text>
<text x="154.6" y="123.4" transform="rotate(-90 154.6 123.4)">22</text>
<text x="157.1" y="123.4" transform="rotate(-90 157.1 123.4)">23</text>
<text x="159.7" y="123.4" transform="rotate(-90 159.7 123.4)">24</text>
</g>
</svg>
